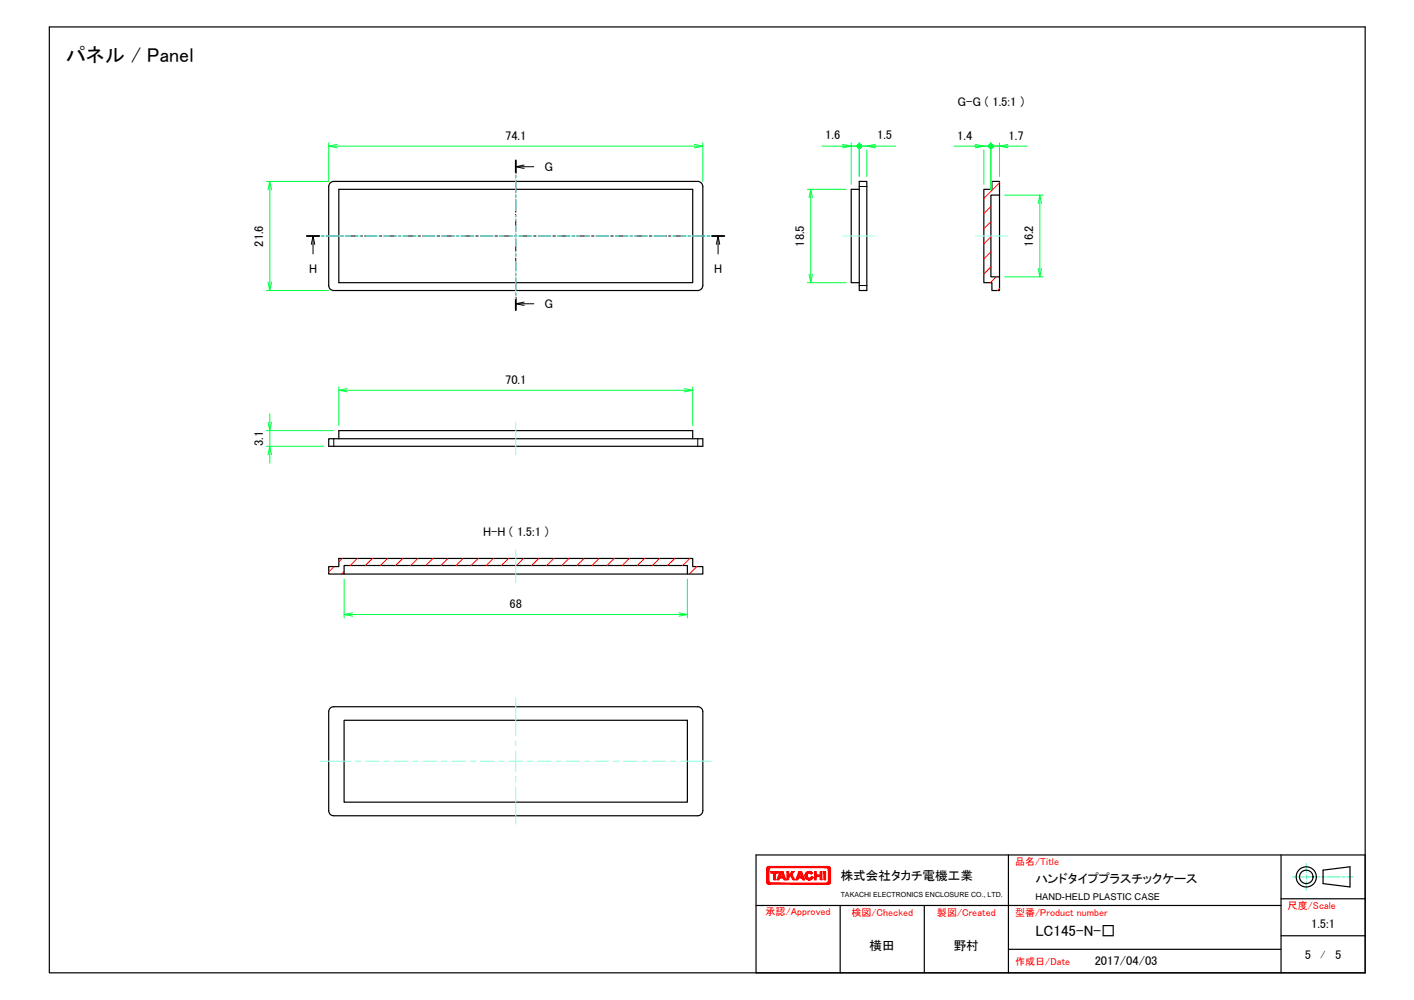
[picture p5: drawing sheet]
<svg xmlns="http://www.w3.org/2000/svg" width="420mm" height="297mm" viewBox="0 0 420 297" stroke-linecap="round" stroke-linejoin="round" font-family="sans-serif">
<g fill="none" stroke="#000" stroke-width=".36">
<path d="M14.7 8h390.9v281h-390.9zM98.1 54.4l1.1-.5h108.1a1.6 1.6 0 0 1 1.5 1.5v29.4a1.56 1.56 0 0 1-1.5 1.5h-108.1a1.48 1.48 0 0 1-1.5-1.5v-29.4zM100.7 56.2h105.1v27.8h-105.1zM255.3 56.2h-2.4v27.8h2.4M255.3 53.9h2.3v32.4h-2.3zM292.3 56.2h2.4v-2.3h2.3v4.1h-2.6v24.2h2.6v4.1h-2.3v-2.3h-2.4zM297 58v24.2M97.7 130.3h111.1v2.3h-111.1zM100.7 130.3v-2.4h105.1v2.4M97.7 168.3h3v-2.4h105.1v2.4h3v2.2h-4.6v-2.5h-102v2.5h-4.5zM102.2 170.5h102M98.1 210.4l1.1-.5h108.1a1.52 1.52 0 0 1 1.5 1.5v29.4a1.56 1.56 0 0 1-1.5 1.5h-108.1a1.48 1.48 0 0 1-1.5-1.5v-29.4z"/>
<path d="M102.2 214h102v24.3h-102zM299.6 254v35M380.7 254v35M393.1 258.5l8-1v6l-8-1zM405.6 254h-180.9v35h180.9M224.7 269h156M249.6 269v20M274.6 269v20M380.7 278h24.9M380.7 267h24.9M299.6 282h81.1"/>
<circle cx="388.2" cy="260.5" r="2"/>
<circle cx="388.2" cy="260.5" r="3"/>
</g>
<g fill="none" stroke="#000" stroke-width=".3">
<path d="M153.3 49.5h5.3M153.3 47.6v3.8M153.3 52.1v.7M153.3 53.4v3.9M153.3 57.9v.7M153.3 59.2v3.9M155.7 49l-2.4 .5 2.4 .5M255.3 55.4h2.3M91.2 70.1h3.7M92.5 72.6l.5-2.5 .5 2.5M93 70.1v5.3M95.5 70.1h.8"/>
<path d="M96.9 70.1h3.7M101.3 70.1h.7M102.6 70.1h3.8M107 70.1h.7M108.3 70.1h3.8M112.7 70.1h.7M114.1 70.1h3.7M118.4 70.1h.8M119.8 70.1h3.7M124.2 70.1h.7M125.5 70.1h3.8M129.9 70.1h.8"/>
<path d="M131.3 70.1h3.7M135.6 70.1h.8M137 70.1h3.7M141.4 70.1h.7M142.7 70.1h3.8M147.1 70.1h.7M148.5 70.1h3.7M152.8 70.1h.8M153.3 63.7v.7M153.3 65.1v3.8M153.3 69.5v.8M153.3 70.9v3.8"/>
<path d="M153.3 75.3v.8M153.3 76.7v3.8M154.2 70.1h3.7M158.6 70.1h.7M159.9 70.1h3.8M164.3 70.1h.7M165.7 70.1h3.7M170 70.1h.8M171.4 70.1h3.7M175.8 70.1h.7M177.1 70.1h3.8M181.5 70.1h.7"/>
<path d="M182.8 70.1h3.8M187.2 70.1h.7M188.6 70.1h3.7M192.9 70.1h.8M194.3 70.1h3.8M198.7 70.1h.7M200 70.1h3.8M204.4 70.1h.7M205.8 70.1h3.7M210.1 70.1h.8M211.5 70.1h3.7M212.9 72.6l.5-2.5 .5 2.5"/>
<path d="M213.4 70.1v5.3M153.3 90.2h5.3M153.3 81.2v.7M153.3 82.5v3.8M153.3 87v.7M153.3 88.3v3.8M155.7 89.7l-2.4 .5 2.4 .5M255.3 84.8h2.3M99.2 130.3v2.3M207.3 130.3v2.3"/>
</g>
<g fill="#f00" stroke="#f00" stroke-width=".3">
<path d="M246.1 258.3l.7 3.7-.7-.3z"/>
<path d="M246.1 261.7l.7 .3-.7-.1z"/>
<path d="M246.1 261.9l.7 .1z"/>
<path d="M246.1 262l.6 .3-.8-.2z"/>
<path d="M246.1 262l.7 .1-.1 .2z"/>
<path d="M246.1 262h.7v.1z"/>
<path d="M245.8 262.2l.7 .4z"/>
<path d="M245.9 262.1l.7 .4-.1 .1z"/>
<path d="M245.9 262.1l.8 .2-.1 .2z"/>
<path d="M245.7 262.3l.4 .4z"/>
<path d="M245.8 262.2l.5 .5z"/>
<path d="M245.8 262.2l.7 .4-.2 .1z"/>
<path d="M245.5 262.3l.6 .4z"/>
<path d="M229.1 262.3h16.4l.6 .4z"/>
<path d="M228.5 262.7l.6-.4 17 .4z"/>
<path d="M228.5 262.7l.6-.4z"/>
<path d="M228.8 262.2l.1 .1-.4 .4z"/>
<path d="M228.1 262.6l.7-.4z"/>
<path d="M228.1 262.6l.7-.4-.5 .5z"/>
<path d="M228.3 262.7l.5-.5z"/>
<path d="M227.9 262.3l.8-.2z"/>
<path d="M227.9 262.3l.8-.2-.7 .4z"/>
<path d="M228 262.5l.7-.4-.6 .5z"/>
<path d="M227.8 262h.8z"/>
<path d="M227.8 262h.8l-.8 .1z"/>
<path d="M227.8 262.1l.8-.1-.7 .3z"/>
<path d="M227.8 262l.7-.3v.2z"/>
<path d="M228.5 258.3v3.4l-.7 .3z"/>
<path d="M227.8 258.1l.7 .2-.7 3.7z"/>
<path d="M227.8 258.1h.7v.2z"/>
<path d="M227.8 258.1l.8-.1z"/>
<path d="M227.9 257.7l.8 .2z"/>
<path d="M227.9 257.7l.7 .3-.8-.1z"/>
<path d="M227.8 257.9l.8 .1-.8 .1z"/>
<path d="M228.1 257.5l.7 .3z"/>
<path d="M228 257.6l.1-.1 .6 .4z"/>
<path d="M228 257.6l.7 .3-.8-.2z"/>
<path d="M228.5 257.4l.4 .3z"/>
<path d="M228.3 257.4l.5 .4z"/>
<path d="M228.1 257.5l.2-.1 .5 .4z"/>
<path d="M228.5 257.4l.6 .3z"/>
<path d="M228.5 257.4l17 .3h-16.4z"/>
<path d="M228.5 257.4h17.6l-.6 .3z"/>
<path d="M245.5 257.7l.6-.3z"/>
<path d="M245.7 257.7l.4-.3z"/>
<path d="M245.8 257.8l.7-.3-.6 .4z"/>
<path d="M245.8 257.8l.5-.4 .2 .1z"/>
<path d="M246.1 257.4h.2l-.5 .4z"/>
<path d="M245.9 257.9l.8-.2z"/>
<path d="M245.9 257.9l.7-.3 .1 .1z"/>
<path d="M245.9 257.9l.6-.4 .1 .1z"/>
<path d="M246.1 258l.7 .1z"/>
<path d="M246.1 258l.7-.1v.2z"/>
<path d="M246.1 258l.6-.3 .1 .2z"/>
<path d="M246.1 258.1h.7l-.7 .2z"/>
<path d="M246.1 258.3l.7-.2v3.9z"/>
<path d="M230.5 259.4l.8-.5v.5z"/>
<path d="M229 258.9h2.3l-.8 .5z"/>
<path d="M229 258.9l1.5 .5h-.6z"/>
<path d="M229 258.9l.9 .5h-.9z"/>
<path d="M229.9 259.4l.6 1.9h-.6z"/>
<path d="M229.9 259.4h.6v1.9z"/>
<path d="M231.9 260.3h.6l.2 .5z"/>
<path d="M232.5 260.3l1 1-.8-.5z"/>
<path d="M232.6 258.9l.9 2.4-1-1z"/>
<path d="M231.8 258.9l.4 .5-.3 .9z"/>
<path d="M231.8 258.9l.1 1.4-1 1z"/>
<path d="M231.9 260.3l-.2 .5-.8 .5z"/>
<path d="M230.9 261.3l.8-.5-.2 .5z"/>
<path d="M231.8 258.9h.8l-.4 .5z"/>
<path d="M232.6 258.9l-.1 1.4-.3-.9z"/>
<path d="M231.9 260.3l.8 .5h-1z"/>
<path d="M232.7 260.8l.8 .5h-.6z"/>
<path d="M235.3 259.7l.3 1.6-.7-1.2z"/>
<path d="M234.4 259.9l.9-.2-.4 .4z"/>
<path d="M234.4 259.9l.5 .2-.5 .6z"/>
<path d="M234.4 259.9v.8l-.6 .6z"/>
<path d="M234.4 260.7v.6h-.6z"/>
<path d="M235.3 259.7l.9 1.6h-.6z"/>
<path d="M235.3 258.9h.8l-.8 .8z"/>
<path d="M235.3 258.9v.8l-.9 .2z"/>
<path d="M233.8 258.9h.6v1z"/>
<path d="M233.8 258.9l.6 1-.6 1.4z"/>
<path d="M237.5 260.3h.6l.2 .5z"/>
<path d="M238.1 260.3l1 1-.8-.5z"/>
<path d="M238.2 258.9l.9 2.4-1-1z"/>
<path d="M237.4 258.9l.4 .5-.3 .9z"/>
<path d="M237.4 258.9l.1 1.4-1 1z"/>
<path d="M237.5 260.3l-.2 .5-.8 .5z"/>
<path d="M236.5 261.3l.8-.5-.2 .5z"/>
<path d="M237.4 258.9h.8l-.4 .5z"/>
<path d="M238.2 258.9l-.1 1.4-.3-.9z"/>
<path d="M237.5 260.3l.8 .5h-1z"/>
<path d="M238.3 260.8l.8 .5h-.6z"/>
<path d="M241 259.6l.5-.3z"/>
<path d="M241.4 259.2l-.4 .4z"/>
<path d="M241 259.5l.4-.3z"/>
<path d="M241.3 259.1l-.3 .4z"/>
<path d="M241.3 259.1l-.4 .4z"/>
<path d="M240.9 259.5l.4-.4z"/>
<path d="M241.2 259.1l-.3 .4z"/>
<path d="M241.1 259l-.3 .4z"/>
<path d="M240.9 258.9l-.1 .5z"/>
<path d="M240.8 258.9l-.1 .5z"/>
<path d="M240.8 258.9l-.2 .5z"/>
<path d="M240.7 258.9l-.1 .5z"/>
<path d="M240.5 258.8v.5z"/>
<path d="M240.4 258.8l.1 .5z"/>
<path d="M240.3 258.9l.1 .4z"/>
<path d="M240.1 258.9l.2 .4z"/>
<path d="M240.1 258.9l.2 .5z"/>
<path d="M240 258.9l.3 .5z"/>
<path d="M240 258.9l.2 .5z"/>
<path d="M239.9 259l.3 .4z"/>
<path d="M239.8 259l.3 .4z"/>
<path d="M239.8 259l.3 .5z"/>
<path d="M239.7 259.1l.4 .4z"/>
<path d="M239.7 259.1l.3 .4z"/>
<path d="M239.6 259.2l.4 .3z"/>
<path d="M239.6 259.2l.4 .4z"/>
<path d="M239.6 259.2l.4 .4-.5-.3z"/>
<path d="M239.5 259.3l.5 .3z"/>
<path d="M239.5 259.3l.4 .4z"/>
<path d="M239.4 259.4l.5 .3z"/>
<path d="M239.3 259.5l.5 .3z"/>
<path d="M239.3 259.6l.5 .2z"/>
<path d="M239.3 259.6l.5 .3z"/>
<path d="M239.2 259.8l.6 .1z"/>
<path d="M239.2 259.9h.6z"/>
<path d="M239.2 259.9l.6 .1h-.6z"/>
<path d="M239.2 260l.6 .1z"/>
<path d="M239.2 260.2l.6-.1z"/>
<path d="M239.2 260.2h.6z"/>
<path d="M239.2 260.3l.6-.1z"/>
<path d="M239.2 260.3h.6z"/>
<path d="M239.2 260.4l.6-.1z"/>
<path d="M239.3 260.5l.5-.1z"/>
<path d="M239.3 260.7l.5-.2z"/>
<path d="M239.4 260.8l.4-.3z"/>
<path d="M239.4 260.8l.5-.3-.4 .4z"/>
<path d="M239.5 260.9l.4-.4z"/>
<path d="M239.5 260.9l.5-.3z"/>
<path d="M239.5 261l.5-.4z"/>
<path d="M239.5 261l.5-.3z"/>
<path d="M240 260.7l-.4 .4z"/>
<path d="M239.6 261.1l.4-.4-.3 .5z"/>
<path d="M240 260.7l-.3 .5z"/>
<path d="M240.1 260.8l-.4 .4z"/>
<path d="M240.1 260.8l-.3 .4z"/>
<path d="M240.1 260.8l-.1 .5z"/>
<path d="M240.2 260.9l-.2 .4z"/>
<path d="M240.2 260.9l-.1 .4z"/>
<path d="M240.3 260.9l-.1 .5z"/>
<path d="M240.4 260.9l-.2 .5z"/>
<path d="M240.4 260.9v.5z"/>
<path d="M240.4 260.9l.1 .5z"/>
<path d="M240.5 260.9l.1 .5z"/>
<path d="M240.6 260.9v.5z"/>
<path d="M240.6 260.9l.2 .4z"/>
<path d="M240.7 260.9l.2 .4z"/>
<path d="M240.7 260.9l.3 .4z"/>
<path d="M240.8 260.8l.2 .5z"/>
<path d="M240.9 260.8l.2 .4z"/>
<path d="M240.9 260.8l.3 .4z"/>
<path d="M240.9 260.7l.3 .5z"/>
<path d="M240.9 260.7l.4 .3z"/>
<path d="M241 260.7l.4 .2z"/>
<path d="M241 260.6l.4 .3z"/>
<path d="M241 260.6l.5 .2z"/>
<path d="M241.1 260.5l.4 .3z"/>
<path d="M241.1 260.5l.5 .3z"/>
<path d="M241.1 260.5l.5 .1z"/>
<path d="M241.1 260.4l.5 .2z"/>
<path d="M242 258.9h.6v1z"/>
<path d="M242 258.9l.6 1-.6 1.4z"/>
<path d="M242.6 259.9v.5l-.6 .9z"/>
<path d="M242.6 260.4v.9h-.6z"/>
<path d="M242.6 259.9l1.1 .5h-1.1z"/>
<path d="M242.6 259.9h1.1v.5z"/>
<path d="M243.7 259.9l.5 1.4-.5-.9z"/>
<path d="M244.2 258.9v2.4l-.5-1.4z"/>
<path d="M243.7 260.4l.5 .9h-.5z"/>
<path d="M243.7 258.9h.5l-.5 1z"/>
<path d="M244.8 258.9h.5v2.4z"/>
<path d="M244.8 258.9l.5 2.4h-.5z"/>
</g>
<path d="M388.1 256.5v2.6M388.1 259.8v1.3M384.1 260.5h2.1M386.6 260.5h1.1M388.1 260.5h4M388.1 261.8v2.7M392.7 260.5h.9M394.2 260.5h4M398.7 260.5h.9M400.1 260.5h2.1" fill="none" stroke="#0ff" stroke-width=".3"/>
<path d="M153.3 47.6v3.8M91.2 70.1h3.7M211.5 70.1h3.7M153.3 88.3v3.8" fill="none" stroke="#000" stroke-width=".51"/>
<g fill="none" stroke="#f00" stroke-width=".3">
<path d="M297 54.3l-4.7 4.6M294.4 79.3l-2.1 2.1M294.4 74.8l-2.1 2.1M294.4 70.3l-2.1 2.1M294.4 65.8l-2.1 2.1M294.4 61.3l-2.1 2.1M296 82.2l-1.8 1.8M297 85.7l-.6 .6M99.3 168.3l-1.6 1.6M101.7 165.9l-1 1M102.2 169.8l-.7 .7M106.2 165.9l-2.1 2.1"/>
<path d="M110.7 165.9l-2.1 2.1M115.2 165.9l-2.1 2.1M119.6 165.9l-2 2.1M124.2 165.9l-2.2 2.1M128.6 165.9l-2.1 2.1M133.1 165.9l-2.1 2.1M137.6 165.9l-2.1 2.1M142.1 165.9l-2.1 2.1M146.6 165.9l-2.1 2.1M151.1 165.9l-2.1 2.1M155.6 165.9l-2.1 2.1M160.1 165.9l-2.1 2.1"/>
<path d="M164.6 165.9l-2.2 2.1M169 165.9l-2 2.1M173.6 165.9l-2.2 2.1M178 165.9l-2.1 2.1M182.5 165.9l-2.1 2.1M187 165.9l-2.1 2.1M191.5 165.9l-2.1 2.1M196 165.9l-2.1 2.1M200.5 165.9l-2.1 2.1M205 165.9l-2.1 2.1M207 168.3l-2.2 2.2"/>
</g>
<g fill="none" stroke="#80ffff" stroke-width=".3">
<path d="M153.3 51.4v11.1M95.2 70.1h9M105.7 70.1h1.5M108.7 70.1h4M114.2 70.1h1.5M117.2 70.1h4M122.7 70.1h1.5M125.7 70.1h4M131.2 70.1h1.5M134.2 70.1h4M139.7 70.1h1.5M142.7 70.1h4.1"/>
<path d="M148.2 70.1h1.5M151.2 70.1h4.1M153.3 64v1.5M153.3 67v6.2M153.3 74.7v1.5M153.3 77.7v11.1M156.7 70.1h1.6M159.8 70.1h4M165.3 70.1h1.5M168.3 70.1h4M173.8 70.1h1.5M176.8 70.1h4"/>
<path d="M182.3 70.1h1.5M185.3 70.1h4M190.8 70.1h1.5M193.8 70.1h4M199.3 70.1h1.5M202.3 70.1h9M250.4 70.1h9.7M289.8 70.1h9.7M153.3 125.4v9.7M153.3 163.4v9.6M153.3 207.4v11.1M95.2 226.1h9"/>
<path d="M105.7 226.1h1.5M108.7 226.1h4M114.2 226.1h1.5M117.2 226.1h4M122.7 226.1h1.5M125.7 226.1h4M131.2 226.1h1.5M134.2 226.1h4M139.7 226.1h1.5M142.7 226.1h4.1M148.2 226.1h1.5M151.2 226.1h4.1"/>
<path d="M153.3 220v1.6M153.3 223.1v6.1M153.3 230.7v1.5M153.3 233.7v11.1M156.7 226.1h1.6M159.8 226.1h4M165.3 226.1h1.5M168.3 226.1h4M173.8 226.1h1.5M176.8 226.1h4M182.3 226.1h1.5M185.3 226.1h4"/>
<path d="M190.8 226.1h1.5M193.8 226.1h4M199.3 226.1h1.5M202.3 226.1h9"/>
</g>
<g fill="none" stroke="#00ff3f" stroke-width=".3">
<path d="M79.7 56.4l.5-2.5 .5 2.5M80.2 53.9v32.4M97.7 43.4h111.1M97.7 42.4v11.5h-18.5M100.2 42.9l-2.5 .5 2.5 .5M206.3 42.9l2.5 .5-2.5 .5M208.8 42.4v11.5M239.9 56.2h11.5M240.4 58.7l.5-2.5 .5 2.5M240.9 56.2v27.8M250.4 42.9l2.5 .5-2.5 .5M252.9 42.4v12.3"/>
<path d="M255.3 42.4v10M257.6 44.5v7.9M260.1 42.9l-2.5 .5 2.5 .5M266.1 43.4h-21.9M283.5 43.4h21.7M289.8 42.9l2.5 .5-2.5 .5M292.3 44.5v10.2M294.4 42.4v14.1M297 42.4v10M298.5 58h11.5M299.5 42.9l-2.5 .5 2.5 .5M309 58v24.2"/>
<path d="M308.5 79.8l.5 2.4 .5-2.4M308.5 60.5l.5-2.5 .5 2.5M79.2 86.3h18.5M79.7 83.8l.5 2.5 .5-2.5M239.9 84h11.5M240.4 81.5l.5 2.5 .5-2.5M298.5 82.2h11.5M100.7 115.9h105.1M100.7 114.9v11.5M103.2 115.4l-2.5 .5 2.5 .5M203.3 115.4l2.5 .5-2.5 .5M205.8 114.9v11.5"/>
<path d="M79.2 127.9h20M79.2 132.6h17M79.7 125.4l.5 2.5 .5-2.5M79.7 135.1l.5-2.5 .5 2.5M80.2 122.9v14.7M102.2 172v11.5M204.2 172v11.5M102.2 182.5h102M104.8 182l-2.6 .5 2.6 .5M201.7 182l2.5 .5-2.5 .5"/>
</g>
<g fill="#00ff3f" stroke="#00ff3f" stroke-width=".3">
<path d="M255.9 43.1l.1 .3z"/>
<path d="M255.7 42.9l.3 .5z"/>
<path d="M255.5 42.8l.5 .6z"/>
<path d="M255.4 42.8l.6 .6z"/>
<path d="M255.2 42.8l.8 .6z"/>
<path d="M255 42.9l.2-.1 .8 .6z"/>
<path d="M254.9 43l1.1 .4z"/>
<path d="M254.9 43l1.1 .4-1.2-.3z"/>
<path d="M254.8 43.1l1.2 .3-1.3-.1z"/>
<path d="M254.7 43.3l1.3 .1-1.3 .1z"/>
<path d="M254.7 43.5l1.3-.1-1.2 .3z"/>
<path d="M254.8 43.7l1.2-.3-1.1 .4z"/>
<path d="M254.9 43.8l1.1-.4-1 .5z"/>
<path d="M255 43.9l1-.5-.8 .6z"/>
<path d="M255.2 44l.8-.6z"/>
<path d="M256 43.4l-.6 .6z"/>
<path d="M256 43.4l-.5 .6z"/>
<path d="M256 43.4l-.3 .5z"/>
<path d="M256 43.4l-.1 .4z"/>
<path d="M256 43.4l-.1 .2z"/>
<path d="M295 43.1l.1 .3z"/>
<path d="M294.8 42.9l.3 .5z"/>
<path d="M294.7 42.8l.4 .6z"/>
<path d="M294.5 42.8l.6 .6z"/>
<path d="M294.3 42.8l.8 .6z"/>
<path d="M294.1 42.9l.2-.1 .8 .6z"/>
<path d="M294 43l1.1 .4z"/>
<path d="M294 43l1.1 .4-1.2-.3z"/>
<path d="M293.9 43.1l1.2 .3-1.3-.1z"/>
<path d="M293.8 43.3l1.3 .1-1.3 .1z"/>
<path d="M293.8 43.5l1.3-.1-1.2 .3z"/>
<path d="M293.9 43.7l1.2-.3-1.1 .4z"/>
<path d="M294 43.8l1.1-.4-1 .5z"/>
<path d="M294.1 43.9l1-.5-.8 .6z"/>
<path d="M294.3 44l.8-.6z"/>
<path d="M295.1 43.4l-.6 .6z"/>
<path d="M295.1 43.4l-.4 .6z"/>
<path d="M295.1 43.4l-.3 .5z"/>
<path d="M295.1 43.4l-.1 .4z"/>
<path d="M295.1 43.4v.2z"/>
</g>
<text font-size="6" x="19.6" y="18.4">パネル / Panel</text>
<text font-size="4.5" x="307.6" y="278.1">LC145-N-□</text>
<g font-size="3.7">
<text x="284.5" y="31.6">G-G ( 1.5:1 )</text>
<text x="150.1" y="41.4">74.1</text>
<text x="245.2" y="41.4">1.6</text>
<text x="260.6" y="41.4">1.5</text>
<text x="284.4" y="41.4">1.4</text>
<text x="299.7" y="41.4">1.7</text>
<text x="161.8" y="50.8">G</text>
<text x="78.2" y="73.3" transform="rotate(-90 78.2 73.3)">21.6</text>
<text x="238.9" y="73.3" transform="rotate(-90 238.9 73.3)">18.5</text>
<text x="307" y="73.3" transform="rotate(-90 307 73.3)">16.2</text>
<text x="91.8" y="81.2">H</text>
<text x="212.2" y="81.2">H</text>
<text x="161.8" y="91.5">G</text>
<text x="150.1" y="114">70.1</text>
<text x="78.2" y="132.5" transform="rotate(-90 78.2 132.5)">3.1</text>
<text x="143.5" y="159.1">H-H ( 1.5:1 )</text>
<text x="151.4" y="180.5">68</text>
<text x="249.8" y="261.3">株式会社タカチ電機工業</text>
<text x="307.6" y="262.4">ハンドタイププラスチックケース</text>
<text x="389.6" y="275.8">1.5:1</text>
<text x="258.4" y="282.3">横田</text>
<text x="283.4" y="282.3">野村</text>
<text x="325.3" y="286.7">2017/04/03</text>
<text x="387.7" y="284.7">5</text>
<text x="396.7" y="284.7">5</text>
</g>
<g font-size="3" fill="#f00">
<text x="301.7" y="257">品名/Title</text>
<text x="227.5" y="271.9">承認/Approved</text>
<text x="253" y="272.1">検図/Checked</text>
<text x="278.4" y="272">製図/Created</text>
<text x="301.7" y="272">型番/Product number</text>
<text x="382.6" y="270">尺度/Scale</text>
<text x="301.7" y="286.6">作成日/Date</text>
</g>
<text font-size="3" x="392.4" y="284.5">/</text>
<text font-size="2.8" x="307.6" y="267.4">HAND-HELD PLASTIC CASE</text>
<text font-size="2.1" x="249.8" y="266.6">TAKACHI ELECTRONICS ENCLOSURE CO., LTD.</text>
</svg>
